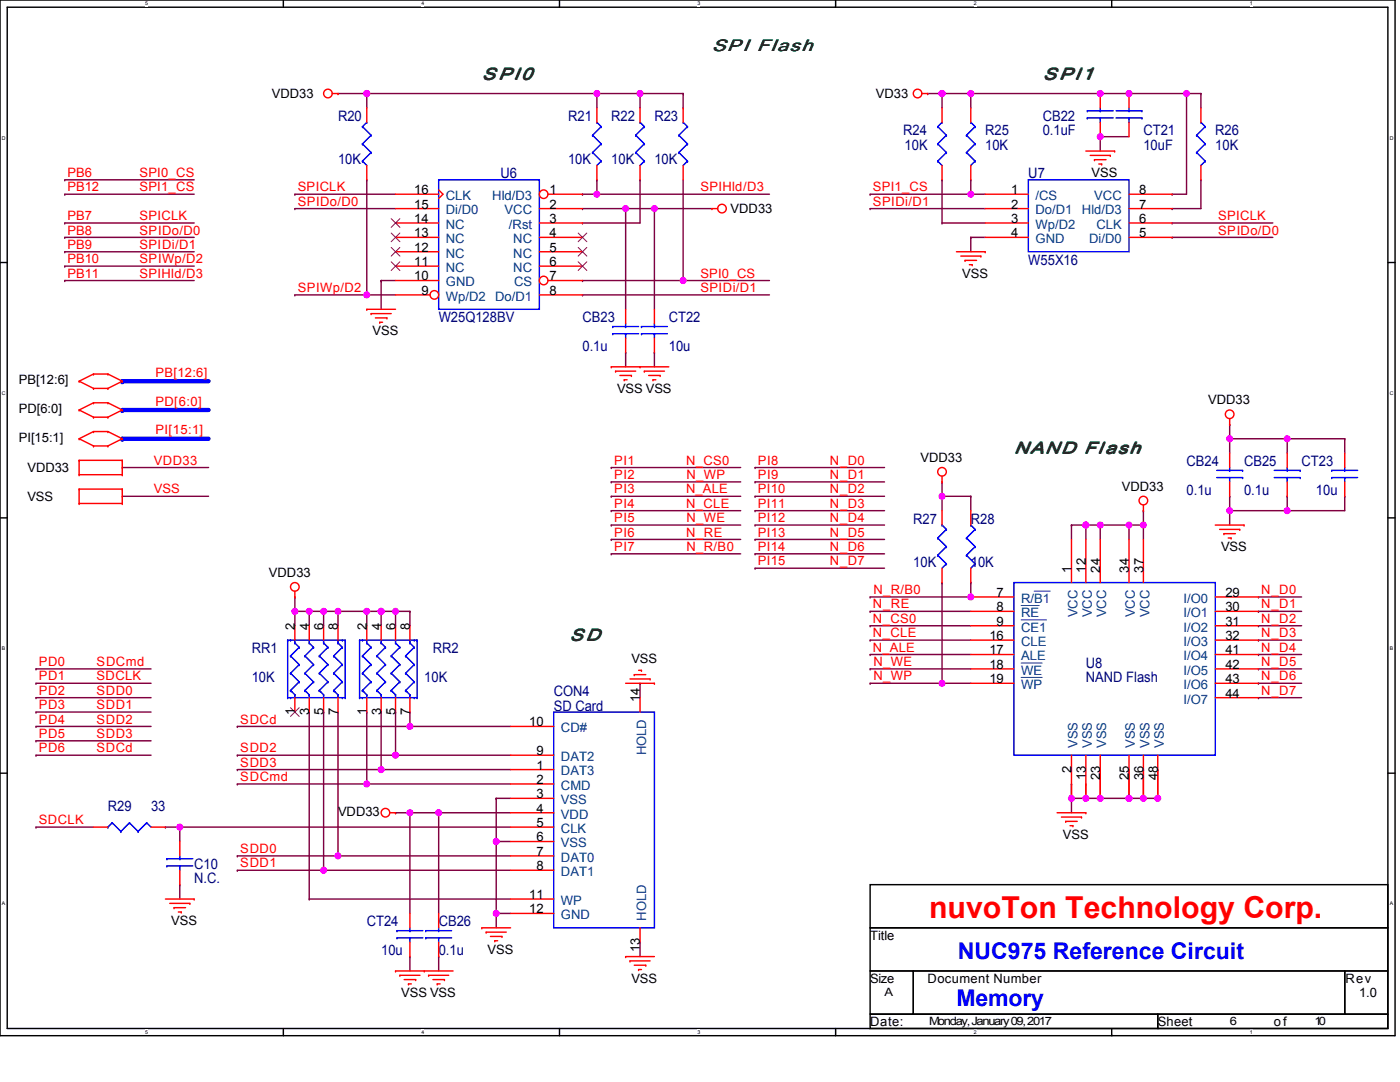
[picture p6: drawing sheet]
<svg xmlns="http://www.w3.org/2000/svg" width="279mm" height="216mm" viewBox="0 0 279 216" stroke-linecap="round" stroke-linejoin="round" font-family="sans-serif">
<path d="M0 0h278.4v206.7h-278.4zM1.4 1.4h275.6v203.8h-275.6z" fill="none" stroke="#000" stroke-width=".29"/>
<g fill="#fff">
<path d="M29 .2h.6v1.1h-.6z"/>
<path d="M29 205.4h.6v1.1h-.6z"/>
</g>
<path d="M56.5 0v1.4M56.5 205.2v1.5" fill="none" stroke="#000" stroke-width=".29"/>
<g fill="#fff">
<path d="M84.1 .2h.6v1.1h-.6z"/>
<path d="M84.1 205.4h.6v1.1h-.6z"/>
</g>
<path d="M111.7 0v1.4M111.7 205.2v1.5" fill="none" stroke="#000" stroke-width=".29"/>
<g fill="#fff">
<path d="M139.2 .2h.6v1.1h-.6z"/>
<path d="M139.2 205.4h.6v1.1h-.6z"/>
</g>
<path d="M166.8 0v1.4M166.8 205.2v1.5" fill="none" stroke="#000" stroke-width=".29"/>
<g fill="#fff">
<path d="M194.3 .2h.6v1.1h-.6z"/>
<path d="M194.3 205.4h.6v1.1h-.6z"/>
</g>
<path d="M221.9 0v1.4M221.9 205.2v1.5" fill="none" stroke="#000" stroke-width=".29"/>
<g fill="#fff">
<path d="M249.4 .2h.6v1.1h-.6z"/>
<path d="M249.4 205.4h.6v1.1h-.6z"/>
<path d="M.4 26.9h.7v1.2h-.7z"/>
<path d="M277.3 26.9h.8v1.2h-.8z"/>
<path d="M.4 77.9h.7v1.1h-.7z"/>
<path d="M277.3 77.9h.8v1.1h-.8z"/>
</g>
<path d="M0 52.4h1.4M277 52.4h1.4" fill="none" stroke="#000" stroke-width=".29"/>
<g fill="#fff">
<path d="M.4 128.8h.7v1.2h-.7z"/>
<path d="M277.3 128.8h.7v1.2h-.7z"/>
</g>
<path d="M0 103.3h1.4M277 103.3h1.4" fill="none" stroke="#000" stroke-width=".29"/>
<g fill="#fff">
<path d="M.4 179.7h.7v1.2h-.7z"/>
<path d="M277.3 179.7h.7v1.2h-.7z"/>
</g>
<path d="M0 154.3h1.4M277 154.3h1.4" fill="none" stroke="#000" stroke-width=".29"/>
<g fill="none" stroke="#800040" stroke-width=".29">
<path d="M73.2 18.7h.1M73.2 18.7v2.8M12.9 35.9h.1M12.9 35.9h25.9M58.8 38.8h.1M58.8 38.8h20.1M119.1 38.8h.1M119.1 38.8h34.5M127.7 35.9h.1M127.7 35.9v8.6h-11.5M12.9 44.5h.1M12.9 50.2h.1"/>
<path d="M12.9 47.4h.1M12.9 53.1h.1M12.9 56h.1M12.9 56h25.9M12.9 44.5h25.9M12.9 50.2h25.9M12.9 47.4h25.9M12.9 53.1h25.9M58.8 41.6h.1M58.8 41.6h20.1M76.1 56h.1M76.1 56h2.8"/>
<path d="M116.2 58.8h.1M116.2 44.5h.1M116.2 58.8h37.4M124.9 41.6h.1M124.9 41.6v20.1M130.6 41.6h.1M130.6 41.6h11.5M130.6 41.6v20.1M124.9 70.3h.1M124.9 70.3v2.9M130.6 70.3h.1M130.6 70.3v2.9"/>
<path d="M7.2 133.5h.1M7.2 136.3h.1M7.2 139.2h.1M7.2 133.5h22.9M7.2 136.3h22.9M7.2 139.2h22.9M58.8 122h.1M58.8 122v2.9M64.6 122h.1M64.6 122h2.9M78.9 122h.1M78.9 122h2.9"/>
<path d="M127.7 136.3h.1M127.7 136.3v2.9M7.2 145h.1M7.2 150.7h.1M7.2 142.1h.1M7.2 147.8h.1M7.2 145h22.9M7.2 150.7h22.9M7.2 142.1h22.9M7.2 147.8h22.9M47.4 145h.1M47.4 150.7h.1"/>
<path d="M47.4 153.6h.1M47.4 156.4h.1M47.4 145h54.5M47.4 150.7h54.5M47.4 153.6h54.5M47.4 156.4h54.5M61.7 142.1h.1M61.7 142.1v37.3M64.6 142.1h.1M64.6 142.1v31.6M67.5 142.1h.1M67.5 142.1v28.7"/>
<path d="M73.2 142.1h.1M73.2 156.4h.1M73.2 142.1v14.3M76.1 142.1h.1M76.1 153.6h.1M76.1 142.1v11.5M78.9 142.1h.1M78.9 150.7h.1M78.9 142.1v8.6M81.8 142.1h.1M81.8 145h.1M81.8 142.1v2.9"/>
<path d="M99 159.3h.1M99 159.3h2.9M7.2 165h.1M7.2 165h11.5M33 165h.1M33 165h68.9M35.9 176.5h.1M35.9 165h.1M35.9 165v2.9M35.9 176.5v2.9M47.4 170.8h.1M47.4 173.7h.1"/>
<path d="M47.4 170.8h54.5M47.4 173.7h54.5M61.7 179.4h.1M61.7 179.4h40.2M64.6 173.7h.1M67.5 170.8h.1M81.8 162.2h.1M81.8 162.2v20.1M87.5 162.2h.1M87.5 162.2h14.4M99 167.9h.1M99 167.9h2.9"/>
<path d="M81.8 190.9h.1M81.8 190.9v2.8M87.5 190.9h.1M87.5 190.9v2.8M127.7 188h.1M127.7 188v2.9"/>
</g>
<path d="M24.4 81.8h17.2" fill="none" stroke="#00f" stroke-width=".86"/>
<circle cx="24.4" cy="81.8" r=".43" fill="#00f"/>
<path d="M24.4 76.1h17.2" fill="none" stroke="#00f" stroke-width=".86"/>
<circle cx="24.4" cy="76.1" r=".43" fill="#00f"/>
<g fill="none" stroke="#800040" stroke-width=".29">
<path d="M73.2 35.9h.1M73.2 35.9v22.9M136.3 56h.1M136.3 56h17.3M24.4 93.3h.1M24.4 99h.1M24.4 93.3h17.2M24.4 99h17.2M245.4 99h.1M245.4 84.7h.1M245.4 84.7v2.8M245.4 99v2.9"/>
<path d="M256.9 99h.1M256.9 87.5h.1M256.9 87.5v2.9M256.9 99v2.9M268.4 99h.1M268.4 99v2.9"/>
</g>
<path d="M24.4 87.5h17.2" fill="none" stroke="#00f" stroke-width=".86"/>
<circle cx="24.4" cy="87.5" r=".43" fill="#00f"/>
<g fill="none" stroke="#800040" stroke-width=".29">
<path d="M67.5 18.7h.1M67.5 18.7h68.8M73.2 18.7h.1M119.1 18.7h.1M119.1 18.7v2.8M127.7 18.7h.1M127.7 18.7v2.8M136.3 18.7h.1M136.3 18.7v2.8M185.1 18.7h.1M185.1 18.7h54.6M188 18.7h.1"/>
<path d="M188 18.7v2.8M193.7 18.7h.1M193.7 18.7v2.8M219.6 18.7h.1M225.3 18.7h.1M236.8 18.7h.1M236.8 18.7v20.1h-2.9M239.7 18.7h.1M239.7 18.7v2.8M12.9 38.8h.1M12.9 38.8h25.9M116.2 38.8h.1"/>
<path d="M119.1 35.9h.1M119.1 35.9v2.9h-2.9M136.3 21.5h.1M136.3 35.9v20.1M173.7 38.8h.1M173.7 38.8h22.9M188 35.9h.1M188 35.9v8.6M193.7 38.8h.1M193.7 35.9h.1M193.7 35.9v2.9M219.6 27.3h.1"/>
<path d="M219.6 27.3h5.7M219.6 27.3v2.8M233.9 38.8h.1M239.7 35.9h.1M239.7 35.9v5.7h-5.8M58.8 58.8h.1M58.8 58.8h20.1M73.2 58.8h.1M76.1 56h.1M76.1 56v5.7M116.2 56h.1M116.2 41.6h.1"/>
<path d="M116.2 41.6h14.4M116.2 56h20.1M124.9 41.6h.1M136.3 56h.1M173.7 41.6h.1M173.7 41.6h22.9M188 44.5h.1M188 44.5h8.6M193.7 47.4h.1M193.7 47.4h2.9M193.7 47.4v2.8M233.9 44.5h.1"/>
<path d="M233.9 47.4h.1M233.9 41.6h.1M233.9 44.5h20.1M233.9 47.4h20.1M122 99h.1M122 93.3h.1M122 96.2h.1M122 99h25.8M122 93.3h25.8M122 96.2h25.8M150.7 99h.1M150.7 93.3h.1"/>
<path d="M150.7 96.2h.1M150.7 99h25.8M150.7 93.3h25.8M150.7 96.2h25.8M188 99h.1M188 96.2h.1M188 96.2v5.7M188 99h5.7M193.7 99h.1M193.7 99v2.9M245.4 87.5h.1M245.4 87.5h23"/>
<path d="M245.4 87.5v2.9M256.9 87.5h.1M268.4 87.5h.1M268.4 87.5v2.9M58.8 119.1h.1M58.8 119.1v2.9M122 107.6h.1M122 101.9h.1M122 110.5h.1M122 104.8h.1M122 104.8h25.8M122 101.9h25.8"/>
<path d="M122 107.6h25.8M122 110.5h25.8M150.7 107.6h.1M150.7 110.5h.1M150.7 104.8h.1M150.7 113.4h.1M150.7 101.9h.1M150.7 104.8h25.8M150.7 101.9h25.8M150.7 107.6h25.8M150.7 110.5h25.8M150.7 113.4h25.8"/>
<path d="M173.7 119.1h.1M188 116.2h.1M188 116.2v20.1M193.7 116.2h.1M193.7 116.2v2.9h-20M213.8 104.8h.1M213.8 104.8h14.4M213.8 104.8v2.8M216.7 104.8h.1M216.7 104.8v2.8M219.6 104.8h.1M219.6 104.8v2.8"/>
<path d="M225.3 104.8h.1M225.3 104.8v2.8M228.2 101.9h.1M228.2 104.8h.1M228.2 101.9v5.7M245.4 101.9h.1M245.4 101.9v2.9M245.4 101.9h23M251.1 119.1h.1M251.1 119.1h8.7M256.9 101.9h.1M58.8 122h.1"/>
<path d="M58.8 122h5.8M61.7 122h.1M61.7 122v2.9M64.6 122h.1M64.6 122v2.9M67.5 122h.1M67.5 122h11.4M67.5 122v2.9M73.2 122h.1M73.2 122v2.9M76.1 122h.1M76.1 122v2.9"/>
<path d="M78.9 122h.1M78.9 122v2.9M81.8 122h.1M81.8 122v2.9M173.7 130.6h.1M173.7 124.9h.1M173.7 127.7h.1M173.7 122h.1M173.7 133.5h.1M173.7 136.3h.1M173.7 130.6h20M173.7 122h20"/>
<path d="M173.7 124.9h20M173.7 136.3h20M173.7 133.5h20M173.7 127.7h20M188 136.3h.1M251.1 130.6h.1M251.1 136.3h.1M251.1 124.9h.1M251.1 133.5h.1M251.1 139.2h.1M251.1 122h.1M251.1 127.7h.1"/>
<path d="M251.1 130.6h8.7M251.1 122h8.7M251.1 124.9h8.7M251.1 136.3h8.7M251.1 133.5h8.7M251.1 139.2h8.7M251.1 127.7h8.7M99 159.3h.1M99 159.3v25.8M213.8 159.3h.1M213.8 156.4h.1M213.8 156.4v5.8"/>
<path d="M216.7 159.3h.1M216.7 156.4h.1M216.7 156.4v2.9M219.6 153.6h.1M219.6 159.3h.1M219.6 153.6v5.7M225.3 159.3h.1M225.3 153.6h.1M225.3 153.6v5.7M228.2 153.6h.1M228.2 159.3h.1M228.2 153.6v5.7"/>
<path d="M231.1 153.6h.1M231.1 153.6v5.7h-17.3M78.9 162.2h.1M78.9 162.2h8.6M81.8 162.2h.1M87.5 162.2h.1M87.5 162.2v20.1M99 167.9h.1M99 182.3h.1M99 182.3h2.9"/>
</g>
<g fill="none" stroke="#f00" stroke-width=".29">
<path d="M66.3 18.7h1.2M67.5 18.7h.1M184 18.7h1.1M185.1 18.7h.1M225.3 18.7v2.8M73.2 21.5v2.9M73.2 33v2.9M127.7 21.5v2.9M127.7 33v2.9M136.3 21.5v2.9M136.3 33v2.9M188 21.5v2.9"/>
<path d="M188 33v2.9M196.6 38.8h8.6M216.7 30.1h5.7M217.6 31h4M218.4 31.9h.1M218.4 31.9h2.3M219.3 32.7h.6M219.9 32.7h.1M221.6 31h.1M222.4 30.1h.1M225.3 24.4v2.9M225.3 38.8h8.6"/>
<path d="M142.1 41.6h.1M142.1 41.6h1.1M190.9 50.2h5.7M191.7 51.1h4.1M192.6 52h.1M192.6 52h2.3M193.5 52.8h.5M194 52.8h.1M195.8 51.1h.1M196.6 50.2h.1M196.6 41.6h8.6M196.6 44.5h8.6"/>
<path d="M196.6 47.4h8.6M225.3 41.6h8.6M225.3 44.5h8.6M225.3 47.4h8.6M15.8 76.1h.1M15.8 76.1l2.9 1.4M18.7 74.6h.1M18.7 77.5h.1M18.7 74.6l-2.9 1.5M18.7 74.6h2.8M18.7 77.5h2.8M21.5 74.6h.1"/>
<path d="M21.5 77.5h.1M21.5 74.6l2.9 1.5M24.4 76.1h.1M24.4 76.1l-2.9 1.4M73.2 61.7h.1M73.2 61.7h5.7M74.1 62.6h.1M74.1 62.6h4M74.9 63.4h2.3M75.8 64.3h.1M75.8 64.3h.6M77.2 63.4h.1"/>
<path d="M122 73.2h.1M122 73.2h11.5M122.9 74.1h.1M122.9 74.1h4M123.7 74.9h2.3M124.6 75.8h.1M124.6 75.8h.5M124.9 61.7v2.9M124.9 67.5v2.8M126 74.9h.1M127.7 73.2h.1M128.6 74.1h.1"/>
<path d="M128.6 74.1h4M129.5 74.9h2.2M130.3 75.8h.1M130.3 75.8h.6M130.6 61.7v2.9M130.6 67.5v2.8M131.7 74.9h.1M15.8 81.8h.1M15.8 94.7h.1M15.8 91.9h.1M15.8 97.6h.1M15.8 87.5h.1"/>
<path d="M15.8 81.8l2.9 1.4M15.8 91.9h8.6M15.8 94.7h8.6M15.8 91.9v2.8M15.8 97.6v2.9M15.8 97.6h8.6M15.8 87.5l2.9 1.5M18.7 80.4h.1M18.7 83.2h.1M18.7 86.1h.1M18.7 89h.1M18.7 80.4l-2.9 1.4"/>
<path d="M18.7 80.4h2.8M18.7 83.2h2.8M18.7 86.1l-2.9 1.4M18.7 86.1h2.8M18.7 89h2.8M21.5 80.4h.1M21.5 83.2h.1M21.5 86.1h.1M21.5 89h.1M21.5 80.4l2.9 1.4M21.5 86.1l2.9 1.4M24.4 81.8h.1"/>
<path d="M24.4 91.9h.1M24.4 94.7h.1M24.4 97.6h.1M24.4 87.5h.1M24.4 81.8l-2.9 1.4M24.4 91.9v2.8M24.4 97.6v2.9M24.4 87.5l-2.9 1.5M188 96.2h.1M188 95v1.2M245.4 84.7h.1M245.4 83.5v1.2"/>
<path d="M245.4 90.4v2.9M245.4 96.2v2.8M268.4 90.4v2.9M268.4 96.2v2.8M15.8 100.5h.1M15.8 100.5h8.6M24.4 100.5h.1M58.8 119.1h.1M58.8 118v1.1M193.7 101.9v2.9M193.7 113.4v2.8M228.2 101.9h.1"/>
<path d="M228.2 100.7v1.2M242.5 104.8h5.8M243.4 105.6h4M244.3 106.5h.1M244.3 106.5h2.3M245.1 107.4h.6M245.7 107.4h.1M247.4 105.6h.1M248.3 104.8h.1M73.2 124.9v2.8M73.2 139.2v2.9M76.1 124.9v2.8"/>
<path d="M76.1 139.2v2.9M78.9 124.9v2.8M78.9 139.2v2.9M81.8 124.9v2.8M81.8 139.2v2.9M124.9 136.3h5.7M125.7 135.5h4M126.6 134.6h.1M126.6 134.6h2.3M127.4 133.8h.6M127.7 139.2v2.9M128 133.8h.1"/>
<path d="M129.7 135.5h.1M130.6 136.3h.1M101.9 159.3h8.6M101.9 156.4h8.6M101.9 153.6h8.6M101.9 150.7h8.6M101.9 145h8.6M33 179.4h5.8M35.9 167.9v2.9M35.9 173.7v2.8M38.8 179.4h.1M77.8 162.2h1.1"/>
<path d="M78.9 162.2h.1M101.9 162.2h8.6M101.9 179.4h8.6M101.9 173.7h8.6M101.9 170.8h8.6M101.9 167.9h8.6M101.9 165h8.6M211 162.2h5.7M211.8 163h4M212.7 163.9h.1M212.7 163.9h2.3M213.6 164.8h.5"/>
<path d="M214.1 164.8h.1M215.8 163h.1M216.7 162.2h.1M33.9 180.3h4M34.7 181.1h.1M34.7 181.1h2.3M35.6 182h.6M36.2 182h.1M37.9 180.3h.1M78.9 193.7h.1M78.9 193.7h11.5M79.8 194.6h.1"/>
<path d="M79.8 194.6h4M80.7 195.5h2.3M81.5 196.3h.1M81.5 196.3h.6M81.8 182.3v2.8M81.8 188v2.9M83 195.5h.1M84.7 193.7h.1M85.5 194.6h.1M85.5 194.6h4.1M86.4 195.5h2.3M87.3 196.3h.1"/>
<path d="M87.3 196.3h.5M88.7 195.5h.1M96.2 185.1h.1M96.2 185.1h5.7M97 186h.1M97 186h4M97.9 186.9h2.3M98.7 187.7h.1M98.7 187.7h.6M100.2 186.9h.1M101.9 182.3h8.6M124.9 190.9h.1"/>
<path d="M124.9 190.9h5.7M125.7 191.7h.1M125.7 191.7h4M126.6 192.6h2.3M127.4 193.5h.1M127.4 193.5h.6M127.7 185.1v2.9M128.9 192.6h.1"/>
<circle cx="65.4" cy="18.7" r=".86"/>
<circle cx="183.1" cy="18.7" r=".86"/>
<circle cx="144.1" cy="41.6" r=".86"/>
<circle cx="188" cy="94.1" r=".86"/>
<circle cx="228.2" cy="99.9" r=".86"/>
<circle cx="245.4" cy="82.7" r=".86"/>
<circle cx="58.8" cy="117.1" r=".86"/>
<circle cx="76.9" cy="162.2" r=".86"/>
</g>
<path d="M173.7 176.5h103.3v8.6h-103.3zM173.7 185.1h103.3v8.6h-103.3zM173.7 193.7h8.6v8.7h-8.6zM182.3 193.7h86.1v8.7h-86.1zM268.4 193.7h8.6v8.7h-8.6zM173.7 202.4h57.4v2.8h-57.4zM231.1 202.4h45.9v2.8h-45.9z" fill="none" stroke="#000" stroke-width=".29"/>
<g fill="none" stroke="#00f" stroke-width=".29">
<path d="M72.3 32.2h.1M72.3 28.7h.1M72.3 25.3h.1M72.3 32.2l.9 .8M72.3 28.7l1.8 1.7M72.3 25.3l1.8 1.7M73.2 24.4h.1M73.2 24.4l-.9 .9M74.1 30.4h.1M74.1 27h.1M74.1 30.4l-1.8 1.8M74.1 27l-1.8 1.7"/>
<path d="M87.5 35.9h20.1v25.8h-20.1zM126.9 30.4h.1M126.9 27h.1M126.9 30.4l1.7 1.8M126.9 27l1.7 1.7M127.7 24.4h.1M127.7 24.4l.9 .9M128.6 32.2h.1M128.6 28.7h.1M128.6 25.3h.1M128.6 32.2l-.9 .8M128.6 28.7l-1.7 1.7"/>
<path d="M128.6 25.3l-1.7 1.7M135.5 30.4h.1M135.5 27h.1M135.5 30.4l1.7 1.8M135.5 27l1.7 1.7M136.3 24.4h.1M136.3 24.4l.9 .9M137.2 32.2h.1M137.2 28.7h.1M137.2 25.3h.1M137.2 32.2l-.9 .8M137.2 28.7l-1.7 1.7"/>
<path d="M137.2 25.3l-1.7 1.7M187.1 32.2h.1M187.1 28.7h.1M187.1 25.3h.1M187.1 32.2l.9 .8M187.1 28.7l1.8 1.7M187.1 25.3l1.8 1.7M188 24.4h.1M188 24.4l-.9 .9M188.9 30.4h.1M188.9 27h.1M188.9 30.4l-1.8 1.8"/>
<path d="M188.9 27l-1.8 1.7M205.2 35.9h20.1v14.3h-20.1zM222.7 23.5h5.2M222.7 22.1h5.2M225.3 22.1h.1M225.3 23.5h.1M225.3 21.5v.6M225.3 23.5v.9M227.9 23.5h.1M227.9 22.1h.1M122.3 66.6h.1M122.3 65.2h.1"/>
<path d="M122.3 66.6h5.1M122.3 65.2h5.1M124.9 65.2h.1M124.9 66.6h.1M124.9 64.6v.6M124.9 66.6v.9M128 66.6h.1M128 65.2h.1M128 66.6h5.2M128 65.2h5.2M130.6 65.2h.1M130.6 66.6h.1"/>
<path d="M130.6 64.6v.6M130.6 66.6v.9M242.8 95.3h5.2M242.8 93.9h5.2M245.4 93.9h.1M245.4 95.3h.1M245.4 93.3v.6M245.4 95.3v.9M248 95.3h.1M248 93.9h.1M265.8 95.3h.1M265.8 93.9h.1"/>
<path d="M265.8 95.3h5.2M265.8 93.9h5.2M268.4 93.9h.1M268.4 95.3h.1M268.4 93.3v.6M268.4 95.3v.9M192.9 110.8h.1M192.9 107.4h.1M192.9 110.8l1.7 1.7M192.9 107.4l1.7 1.7M193.7 104.8h.1M193.7 104.8l.9 .8"/>
<path d="M194.6 112.5h.1M194.6 109.1h.1M194.6 105.6h.1M194.6 112.5l-.9 .9M194.6 109.1l-1.7 1.7M194.6 105.6l-1.7 1.8M71.8 127.7h.1M71.8 139.2h.1M71.8 139.2h11.4M71.8 127.7h11.4M71.8 127.7v11.5M72.3 137.8h.1"/>
<path d="M72.3 134.3h.1M72.3 130.9h.1M72.3 127.7h.1M72.3 139.2h.1M72.3 137.8l.3 .3M72.3 137.8l.9 .8M72.3 134.3l1.8 1.8M72.3 130.9l1.8 1.7M73.2 138.6h.1M73.2 128.3h.1M73.2 127.7h.1M73.2 127.7v.6"/>
<path d="M73.2 138.6v.6M73.2 128.3l.9 .9M74.1 136.1h.1M74.1 132.6h.1M74.1 129.2h.1M74.1 136.1l-1.8 1.7M74.1 132.6l-1.8 1.7M74.1 129.2l-1.8 1.7M75.2 137.8h.1M75.2 134.3h.1M75.2 130.9h.1M75.2 137.8l.3 .3"/>
<path d="M75.2 137.8l.9 .8M75.2 134.3l1.7 1.8M75.2 130.9l1.7 1.7M76.1 138.6h.1M76.1 128.3h.1M76.1 127.7h.1M76.1 127.7v.6M76.1 138.6v.6M76.1 128.3l.8 .9M76.9 136.1h.1M76.9 132.6h.1M76.9 129.2h.1"/>
<path d="M76.9 136.1l-1.7 1.7M76.9 132.6l-1.7 1.7M76.9 129.2l-1.7 1.7M78.1 137.8h.1M78.1 134.3h.1M78.1 130.9h.1M78.1 137.8l.3 .3M78.1 137.8l.8 .8M78.1 134.3l1.7 1.8M78.1 130.9l1.7 1.7M78.9 138.6h.1M78.9 128.3h.1"/>
<path d="M78.9 127.7h.1M78.9 127.7v.6M78.9 138.6v.6M78.9 128.3l.9 .9M79.8 136.1h.1M79.8 132.6h.1M79.8 129.2h.1M79.8 136.1l-1.7 1.7M79.8 132.6l-1.7 1.7M79.8 129.2l-1.7 1.7M80.9 137.8h.1M80.9 134.3h.1"/>
<path d="M80.9 130.9h.1M80.9 137.8l.3 .3M80.9 137.8l.9 .8M80.9 134.3l1.8 1.8M80.9 130.9l1.8 1.7M81.8 138.6h.1M81.8 128.3h.1M81.8 127.7h.1M81.8 127.7v.6M81.8 138.6v.6M81.8 128.3l.9 .9M82.7 136.1h.1"/>
<path d="M82.7 132.6h.1M82.7 129.2h.1M82.7 139.2h.1M82.7 127.7h.1M82.7 136.1l-1.8 1.7M82.7 132.6l-1.8 1.7M82.7 129.2l-1.8 1.7M83.2 139.2h.1M83.2 127.7h.1M83.2 127.7v11.5M110.5 142.1h20.1v43h-20.1zM33.3 172.8h.1"/>
<path d="M33.3 171.4h.1M33.3 172.8h5.2M33.3 171.4h5.2M35.9 171.4h.1M35.9 172.8h.1M35.9 170.8v.6M35.9 172.8v.9M79.2 187.1h.1M79.2 185.7h.1M79.2 187.1h5.2M79.2 185.7h5.2M81.8 185.7h.1"/>
<path d="M81.8 187.1h.1M81.8 185.1v.6M81.8 187.1v.9"/>
</g>
<circle cx="108.5" cy="38.8" r=".86" fill="#fff"/>
<g fill="none" stroke="#f00" stroke-width=".29">
<path d="M109.4 38.8h6.8M107.6 41.6h8.6M107.6 44.5h8.6M107.6 47.4h8.6M107.6 50.2h8.6M107.6 53.1h8.6"/>
<circle cx="108.5" cy="38.8" r=".86"/>
</g>
<path d="M115.4 46.5l1.7 1.7M115.4 49.4l1.7 1.7M115.4 52.2l1.7 1.8M117.1 46.5l-1.7 1.7M117.1 49.4l-1.7 1.7M117.1 52.2l-1.7 1.8" fill="none" stroke="#804000" stroke-width=".2"/>
<circle cx="108.5" cy="56" r=".86" fill="#fff"/>
<g fill="none" stroke="#f00" stroke-width=".29">
<path d="M107.6 58.8h8.6M109.4 56h6.8"/>
<circle cx="108.5" cy="56" r=".86"/>
</g>
<circle cx="86.7" cy="58.8" r=".86" fill="#fff"/>
<g fill="none" stroke="#f00" stroke-width=".29">
<path d="M219.6 18.7v2.8M78.9 38.8h8.6M87.5 37.9l.9 .9-.9 .8M119.1 21.5v2.9M119.1 33v2.9M193.7 21.5v2.9M193.7 33v2.9M219.6 24.4v2.9M239.7 21.5v2.9M239.7 33v2.9M78.9 58.8h6.9M78.9 56h8.6"/>
<path d="M78.9 53.1h8.6M78.9 50.2h8.6M78.9 47.4h8.6M78.9 44.5h8.6M78.9 41.6h8.6M256.9 90.4v2.9M256.9 96.2v2.8M188 101.9v2.9M188 113.4v2.8M193.7 119.1h8.7M213.8 107.6v8.6M216.7 107.6v8.6"/>
<path d="M219.6 107.6v8.6M225.3 107.6v8.6M228.2 107.6v8.6M242.5 119.1h8.6M58.8 124.9v2.8M58.8 139.2v2.9M61.7 124.9v2.8M61.7 139.2v2.9M64.6 124.9v2.8M64.6 139.2v2.9M67.5 124.9v2.8M67.5 139.2v2.9"/>
<path d="M193.7 122h8.7M193.7 124.9h8.7M193.7 127.7h8.7M193.7 130.6h8.7M193.7 133.5h8.7M193.7 136.3h8.7M242.5 122h8.6M242.5 124.9h8.6M242.5 127.7h8.6M242.5 130.6h8.6M242.5 133.5h8.6M242.5 136.3h8.6"/>
<path d="M242.5 139.2h8.6M213.8 150.7v8.6M216.7 150.7v8.6M219.6 150.7v8.6M225.3 150.7v8.6M228.2 150.7v8.6M231.1 150.7v8.6M18.7 165h2.8M30.1 165h2.9M87.5 182.3v2.8M87.5 188v2.9"/>
<circle cx="86.7" cy="58.8" r=".86"/>
</g>
<path d="M78.1 52.2l1.7 1.8M78.1 49.4l1.7 1.7M78.1 46.5l1.7 1.7M78.1 43.6l1.7 1.8M79.8 52.2l-1.7 1.8M79.8 49.4l-1.7 1.7M79.8 46.5l-1.7 1.7M79.8 43.6l-1.7 1.8M58 141.2l1.7 1.8M59.7 141.2l-1.7 1.8" fill="none" stroke="#804000" stroke-width=".2"/>
<g fill="none" stroke="#00f" stroke-width=".29">
<path d="M118.3 30.4h.1M118.3 27h.1M118.3 30.4l1.7 1.8M118.3 27l1.7 1.7M119.1 24.4h.1M119.1 24.4l.9 .9M120 32.2h.1M120 28.7h.1M120 25.3h.1M120 32.2l-.9 .8M120 28.7l-1.7 1.7M120 25.3l-1.7 1.7"/>
<path d="M192.9 30.4h.1M192.9 27h.1M192.9 30.4l1.7 1.8M192.9 27l1.7 1.7M193.7 24.4h.1M193.7 24.4l.9 .9M194.6 32.2h.1M194.6 28.7h.1M194.6 25.3h.1M194.6 32.2l-.9 .8M194.6 28.7l-1.7 1.7M194.6 25.3l-1.7 1.7"/>
<path d="M217 23.5h.1M217 22.1h.1M217 23.5h5.2M217 22.1h5.2M219.6 22.1h.1M219.6 23.5h.1M219.6 21.5v.6M219.6 23.5v.9M238.8 30.4h.1M238.8 27h.1M238.8 30.4l1.7 1.8M238.8 27l1.7 1.7"/>
<path d="M239.7 24.4h.1M239.7 24.4l.8 .9M240.5 32.2h.1M240.5 28.7h.1M240.5 25.3h.1M240.5 32.2l-.8 .8M240.5 28.7l-1.7 1.7M240.5 25.3l-1.7 1.7M254.3 95.3h5.2M254.3 93.9h5.2M256.9 93.9h.1M256.9 95.3h.1"/>
<path d="M256.9 93.3v.6M256.9 95.3v.9M259.5 95.3h.1M259.5 93.9h.1M187.1 110.8h.1M187.1 107.4h.1M187.1 110.8l1.8 1.7M187.1 107.4l1.8 1.7M188 104.8h.1M188 104.8l.9 .8M188.9 112.5h.1M188.9 109.1h.1"/>
<path d="M188.9 105.6h.1M188.9 112.5l-.9 .9M188.9 109.1l-1.8 1.7M188.9 105.6l-1.8 1.8M202.4 116.2h40.1v34.5h-40.1zM57.4 127.7h.1M57.4 139.2h.1M57.4 139.2h11.5M57.4 127.7h11.5M57.4 127.7v11.5M58 137.8h.1M58 134.3h.1"/>
<path d="M58 130.9h.1M58 127.7h.1M58 139.2h.1M58 137.8l.3 .3M58 137.8l.8 .8M58 134.3l1.7 1.8M58 130.9l1.7 1.7M58.8 138.6h.1M58.8 128.3h.1M58.8 127.7h.1M58.8 127.7v.6M58.8 138.6v.6"/>
<path d="M58.8 128.3l.9 .9M59.7 136.1h.1M59.7 132.6h.1M59.7 129.2h.1M59.7 136.1l-1.7 1.7M59.7 132.6l-1.7 1.7M59.7 129.2l-1.7 1.7M60.9 137.8h.1M60.9 134.3h.1M60.9 130.9h.1M60.9 137.8l.2 .3M60.9 137.8l.8 .8"/>
<path d="M60.9 134.3l1.7 1.8M60.9 130.9l1.7 1.7M61.7 138.6h.1M61.7 128.3h.1M61.7 127.7h.1M61.7 127.7v.6M61.7 138.6v.6M61.7 128.3l.9 .9M62.6 136.1h.1M62.6 132.6h.1M62.6 129.2h.1M62.6 136.1l-1.7 1.7"/>
<path d="M62.6 132.6l-1.7 1.7M62.6 129.2l-1.7 1.7M63.7 137.8h.1M63.7 134.3h.1M63.7 130.9h.1M63.7 137.8l.3 .3M63.7 137.8l.9 .8M63.7 134.3l1.7 1.8M63.7 130.9l1.7 1.7M64.6 138.6h.1M64.6 128.3h.1M64.6 127.7h.1"/>
<path d="M64.6 127.7v.6M64.6 138.6v.6M64.6 128.3l.8 .9M65.4 136.1h.1M65.4 132.6h.1M65.4 129.2h.1M65.4 136.1l-1.7 1.7M65.4 132.6l-1.7 1.7M65.4 129.2l-1.7 1.7M66.6 137.8h.1M66.6 134.3h.1M66.6 130.9h.1"/>
<path d="M66.6 137.8l.3 .3M66.6 137.8l.9 .8M66.6 134.3l1.7 1.8M66.6 130.9l1.7 1.7M67.5 138.6h.1M67.5 128.3h.1M67.5 127.7h.1M67.5 127.7v.6M67.5 138.6v.6M67.5 128.3l.8 .9M68.3 136.1h.1M68.3 132.6h.1"/>
<path d="M68.3 129.2h.1M68.3 139.2h.1M68.3 127.7h.1M68.3 136.1l-1.7 1.7M68.3 132.6l-1.7 1.7M68.3 129.2l-1.7 1.7M68.9 139.2h.1M68.9 127.7h.1M68.9 127.7v11.5M21.5 165h.1M22.4 164.2h.1M22.4 164.2l1.7 1.7"/>
<path d="M22.4 164.2l-.9 .8M24.1 165.9h.1M25.8 164.2h.1M25.8 164.2l1.8 1.7M25.8 164.2l-1.7 1.7M27.6 165.9h.1M29.3 164.2h.1M29.3 164.2l.8 .8M29.3 164.2l-1.7 1.7M85 187.1h.1M85 185.7h.1M85 187.1h5.1"/>
<path d="M85 185.7h5.1M87.5 185.7h.1M87.5 187.1h.1M87.5 185.1v.6M87.5 187.1v.9"/>
</g>
<path d="M206.4 118h3.2M203.8 120.8h3.6M203.8 123.7h5.1M203.8 132.3h4.2M203.8 135.2h4.2" fill="none" stroke="#004080" stroke-width=".2"/>
<circle cx="99" cy="167.9" r=".57" fill="#f0f"/>
<circle cx="99" cy="167.9" r=".57" fill="none" stroke="#f0f" stroke-width=".29"/>
<circle cx="67.5" cy="122" r=".57" fill="#f0f"/>
<circle cx="67.5" cy="122" r=".57" fill="none" stroke="#f0f" stroke-width=".29"/>
<circle cx="64.6" cy="122" r=".57" fill="#f0f"/>
<circle cx="64.6" cy="122" r=".57" fill="none" stroke="#f0f" stroke-width=".29"/>
<circle cx="78.9" cy="122" r=".57" fill="#f0f"/>
<circle cx="78.9" cy="122" r=".57" fill="none" stroke="#f0f" stroke-width=".29"/>
<circle cx="130.6" cy="41.6" r=".57" fill="#f0f"/>
<circle cx="130.6" cy="41.6" r=".57" fill="none" stroke="#f0f" stroke-width=".29"/>
<circle cx="35.9" cy="165" r=".57" fill="#f0f"/>
<circle cx="35.9" cy="165" r=".57" fill="none" stroke="#f0f" stroke-width=".29"/>
<circle cx="81.8" cy="144.9" r=".57" fill="#f0f"/>
<circle cx="81.8" cy="144.9" r=".57" fill="none" stroke="#f0f" stroke-width=".29"/>
<circle cx="67.5" cy="170.8" r=".57" fill="#f0f"/>
<circle cx="67.5" cy="170.8" r=".57" fill="none" stroke="#f0f" stroke-width=".29"/>
<circle cx="87.5" cy="162.2" r=".57" fill="#f0f"/>
<circle cx="87.5" cy="162.2" r=".57" fill="none" stroke="#f0f" stroke-width=".29"/>
<circle cx="76.1" cy="153.6" r=".57" fill="#f0f"/>
<circle cx="76.1" cy="153.6" r=".57" fill="none" stroke="#f0f" stroke-width=".29"/>
<circle cx="73.2" cy="156.4" r=".57" fill="#f0f"/>
<circle cx="73.2" cy="156.4" r=".57" fill="none" stroke="#f0f" stroke-width=".29"/>
<circle cx="64.6" cy="173.6" r=".57" fill="#f0f"/>
<circle cx="64.6" cy="173.6" r=".57" fill="none" stroke="#f0f" stroke-width=".29"/>
<circle cx="78.9" cy="150.7" r=".57" fill="#f0f"/>
<circle cx="78.9" cy="150.7" r=".57" fill="none" stroke="#f0f" stroke-width=".29"/>
<circle cx="73.2" cy="18.7" r=".57" fill="#f0f"/>
<circle cx="73.2" cy="18.7" r=".57" fill="none" stroke="#f0f" stroke-width=".29"/>
<circle cx="136.3" cy="56" r=".57" fill="#f0f"/>
<circle cx="136.3" cy="56" r=".57" fill="none" stroke="#f0f" stroke-width=".29"/>
<circle cx="73.2" cy="58.8" r=".57" fill="#f0f"/>
<circle cx="73.2" cy="58.8" r=".57" fill="none" stroke="#f0f" stroke-width=".29"/>
<circle cx="236.8" cy="18.7" r=".57" fill="#f0f"/>
<circle cx="236.8" cy="18.7" r=".57" fill="none" stroke="#f0f" stroke-width=".29"/>
<circle cx="225.3" cy="18.7" r=".57" fill="#f0f"/>
<circle cx="225.3" cy="18.7" r=".57" fill="none" stroke="#f0f" stroke-width=".29"/>
<circle cx="188" cy="18.7" r=".57" fill="#f0f"/>
<circle cx="188" cy="18.7" r=".57" fill="none" stroke="#f0f" stroke-width=".29"/>
<circle cx="219.6" cy="27.3" r=".57" fill="#f0f"/>
<circle cx="219.6" cy="27.3" r=".57" fill="none" stroke="#f0f" stroke-width=".29"/>
<circle cx="193.7" cy="18.7" r=".57" fill="#f0f"/>
<circle cx="193.7" cy="18.7" r=".57" fill="none" stroke="#f0f" stroke-width=".29"/>
<circle cx="219.6" cy="18.7" r=".57" fill="#f0f"/>
<circle cx="219.6" cy="18.7" r=".57" fill="none" stroke="#f0f" stroke-width=".29"/>
<circle cx="188" cy="18.7" r=".57" fill="#f0f"/>
<circle cx="188" cy="18.7" r=".57" fill="none" stroke="#f0f" stroke-width=".29"/>
<circle cx="193.7" cy="38.8" r=".57" fill="#f0f"/>
<circle cx="193.7" cy="38.8" r=".57" fill="none" stroke="#f0f" stroke-width=".29"/>
<circle cx="119.1" cy="38.8" r=".57" fill="#f0f"/>
<circle cx="119.1" cy="38.8" r=".57" fill="none" stroke="#f0f" stroke-width=".29"/>
<circle cx="127.7" cy="18.7" r=".57" fill="#f0f"/>
<circle cx="127.7" cy="18.7" r=".57" fill="none" stroke="#f0f" stroke-width=".29"/>
<circle cx="219.6" cy="104.8" r=".57" fill="#f0f"/>
<circle cx="219.6" cy="104.8" r=".57" fill="none" stroke="#f0f" stroke-width=".29"/>
<circle cx="225.3" cy="159.3" r=".57" fill="#f0f"/>
<circle cx="225.3" cy="159.3" r=".57" fill="none" stroke="#f0f" stroke-width=".29"/>
<circle cx="228.2" cy="104.8" r=".57" fill="#f0f"/>
<circle cx="228.2" cy="104.8" r=".57" fill="none" stroke="#f0f" stroke-width=".29"/>
<circle cx="225.3" cy="104.8" r=".57" fill="#f0f"/>
<circle cx="225.3" cy="104.8" r=".57" fill="none" stroke="#f0f" stroke-width=".29"/>
<circle cx="73.2" cy="18.7" r=".57" fill="#f0f"/>
<circle cx="73.2" cy="18.7" r=".57" fill="none" stroke="#f0f" stroke-width=".29"/>
<circle cx="228.2" cy="159.3" r=".57" fill="#f0f"/>
<circle cx="228.2" cy="159.3" r=".57" fill="none" stroke="#f0f" stroke-width=".29"/>
<circle cx="216.7" cy="159.3" r=".57" fill="#f0f"/>
<circle cx="216.7" cy="159.3" r=".57" fill="none" stroke="#f0f" stroke-width=".29"/>
<circle cx="119.1" cy="18.7" r=".57" fill="#f0f"/>
<circle cx="119.1" cy="18.7" r=".57" fill="none" stroke="#f0f" stroke-width=".29"/>
<circle cx="124.9" cy="41.6" r=".57" fill="#f0f"/>
<circle cx="124.9" cy="41.6" r=".57" fill="none" stroke="#f0f" stroke-width=".29"/>
<circle cx="225.3" cy="159.3" r=".57" fill="#f0f"/>
<circle cx="225.3" cy="159.3" r=".57" fill="none" stroke="#f0f" stroke-width=".29"/>
<circle cx="219.6" cy="159.3" r=".57" fill="#f0f"/>
<circle cx="219.6" cy="159.3" r=".57" fill="none" stroke="#f0f" stroke-width=".29"/>
<circle cx="231.1" cy="159.3" r=".57" fill="#f0f"/>
<circle cx="231.1" cy="159.3" r=".57" fill="none" stroke="#f0f" stroke-width=".29"/>
<circle cx="76.1" cy="122" r=".57" fill="#f0f"/>
<circle cx="76.1" cy="122" r=".57" fill="none" stroke="#f0f" stroke-width=".29"/>
<circle cx="73.2" cy="122" r=".57" fill="#f0f"/>
<circle cx="73.2" cy="122" r=".57" fill="none" stroke="#f0f" stroke-width=".29"/>
<circle cx="245.4" cy="101.9" r=".57" fill="#f0f"/>
<circle cx="245.4" cy="101.9" r=".57" fill="none" stroke="#f0f" stroke-width=".29"/>
<circle cx="256.9" cy="87.5" r=".57" fill="#f0f"/>
<circle cx="256.9" cy="87.5" r=".57" fill="none" stroke="#f0f" stroke-width=".29"/>
<circle cx="58.8" cy="122" r=".57" fill="#f0f"/>
<circle cx="58.8" cy="122" r=".57" fill="none" stroke="#f0f" stroke-width=".29"/>
<circle cx="188" cy="99" r=".57" fill="#f0f"/>
<circle cx="188" cy="99" r=".57" fill="none" stroke="#f0f" stroke-width=".29"/>
<circle cx="81.8" cy="162.2" r=".57" fill="#f0f"/>
<circle cx="81.8" cy="162.2" r=".57" fill="none" stroke="#f0f" stroke-width=".29"/>
<circle cx="61.7" cy="122" r=".57" fill="#f0f"/>
<circle cx="61.7" cy="122" r=".57" fill="none" stroke="#f0f" stroke-width=".29"/>
<circle cx="216.7" cy="104.8" r=".57" fill="#f0f"/>
<circle cx="216.7" cy="104.8" r=".57" fill="none" stroke="#f0f" stroke-width=".29"/>
<circle cx="213.8" cy="159.3" r=".57" fill="#f0f"/>
<circle cx="213.8" cy="159.3" r=".57" fill="none" stroke="#f0f" stroke-width=".29"/>
<circle cx="99" cy="182.3" r=".57" fill="#f0f"/>
<circle cx="99" cy="182.3" r=".57" fill="none" stroke="#f0f" stroke-width=".29"/>
<circle cx="216.7" cy="104.8" r=".57" fill="#f0f"/>
<circle cx="216.7" cy="104.8" r=".57" fill="none" stroke="#f0f" stroke-width=".29"/>
<circle cx="245.4" cy="87.5" r=".57" fill="#f0f"/>
<circle cx="245.4" cy="87.5" r=".57" fill="none" stroke="#f0f" stroke-width=".29"/>
<circle cx="256.9" cy="101.9" r=".57" fill="#f0f"/>
<circle cx="256.9" cy="101.9" r=".57" fill="none" stroke="#f0f" stroke-width=".29"/>
<circle cx="76.1" cy="122" r=".57" fill="#f0f"/>
<circle cx="76.1" cy="122" r=".57" fill="none" stroke="#f0f" stroke-width=".29"/>
<circle cx="188" cy="136.3" r=".57" fill="#f0f"/>
<circle cx="188" cy="136.3" r=".57" fill="none" stroke="#f0f" stroke-width=".29"/>
<circle cx="193.7" cy="119.1" r=".57" fill="#f0f"/>
<circle cx="193.7" cy="119.1" r=".57" fill="none" stroke="#f0f" stroke-width=".29"/>
<text font-size="6" fill="#f00" x="185.4" y="183.1">nuvoTon Technology Corp.</text>
<g font-size="4.6" fill="#00f">
<text x="191.2" y="191.3">NUC975 Reference Circuit</text>
<text x="190.9" y="200.8">Memory</text>
</g>
<g font-size="3.4" fill="#008000">
<text x="142.1" y="10.2">SP I Flash</text>
<text x="142.2" y="10.1">SPI Flash</text>
<text x="96.2" y="15.9">S PI0</text>
<text x="208.1" y="15.9">S PI1</text>
<text x="202.4" y="90.5">NAND Fl ash</text>
<text x="202.4" y="90.5">NAND Flash</text>
<text x="113.7" y="127.9">S D</text>
</g>
<g font-size="2.9" fill="#000080">
<text x="67.5" y="24.1">R20</text>
<text x="113.4" y="24.1">R21</text>
<text x="122" y="24.1">R22</text>
<text x="130.6" y="24.1">R23</text>
<text x="180.3" y="27">R24</text>
<text x="180.5" y="29.9">10K</text>
<text x="196.6" y="27">R25</text>
<text x="196.6" y="29.9">10K</text>
<text x="208.1" y="24.1">CB22</text>
<text x="208.1" y="27">0.1uF</text>
<text x="228.2" y="27">CT21</text>
<text x="228.2" y="29.9">10uF</text>
<text x="242.5" y="27">R26</text>
<text x="242.5" y="29.9">10K</text>
<text x="67.5" y="32.7">10K</text>
<text x="99.9" y="35.6">U6</text>
<text x="113.4" y="32.7">10K</text>
<text x="122" y="32.7">10K</text>
<text x="130.6" y="32.7">10K</text>
<text x="205.2" y="35.6">U7</text>
<text x="205.2" y="52.8">W55X16</text>
<text x="87.5" y="64.3">W25Q128BV</text>
<text x="116.2" y="64.3">CB23</text>
<text x="133.5" y="64.3">CT22</text>
<text x="116.2" y="70.1">0.1u</text>
<text x="133.5" y="70.1">10u</text>
<text x="236.8" y="93">CB24</text>
<text x="248.3" y="93">CB25</text>
<text x="259.8" y="93">CT23</text>
<text x="236.8" y="98.8">0.1u</text>
<text x="248.3" y="98.8">0.1u</text>
<text x="262.6" y="98.8">10u</text>
<text x="182.3" y="104.5">R27</text>
<text x="193.7" y="104.5">R28</text>
<text x="182.3" y="113.1">10K</text>
<text x="193.7" y="113.1">10K</text>
<text x="50.2" y="130.3">RR1</text>
<text x="86.4" y="130.3">RR2</text>
<text x="50.2" y="136.1">10K</text>
<text x="84.7" y="136.1">10K</text>
<text x="216.7" y="133.2">U8</text>
<text x="216.7" y="136.1">NAND Flash</text>
<text x="110.5" y="138.9">CON4</text>
<text x="110.5" y="141.8">SD Card</text>
<text x="21.5" y="161.9">R29</text>
<text x="30.1" y="161.9">33</text>
<text x="38.8" y="173.4">C10</text>
<text x="38.8" y="176.3">N.C.</text>
<text x="73.2" y="184.9">CT24</text>
<text x="87.5" y="184.9">CB26</text>
<text x="76.1" y="190.6">10u</text>
<text x="87.5" y="190.6">0.1u</text>
</g>
<g font-size="2.6">
<text x="54.3" y="19.6">VDD33</text>
<text x="174.8" y="19.6">VD33</text>
<text x="217.9" y="35.4">VSS</text>
<text x="82.6" y="41.6">15</text>
<text x="82.6" y="38.7">16</text>
<text x="109.6" y="38.7">1</text>
<text x="109.6" y="41.6">2</text>
<text x="201.8" y="38.7">1</text>
<text x="201.8" y="41.6">2</text>
<text x="227.3" y="41.6">7</text>
<text x="227.3" y="38.7">8</text>
<text x="82.6" y="47.4">13</text>
<text x="82.6" y="44.5">14</text>
<text x="109.6" y="44.5">3</text>
<text x="109.6" y="47.4">4</text>
<text x="145.8" y="42.5">VDD33</text>
<text x="201.8" y="44.5">3</text>
<text x="201.8" y="47.4">4</text>
<text x="227.3" y="47.4">5</text>
<text x="227.3" y="44.5">6</text>
<text x="82.6" y="53.1">11</text>
<text x="82.6" y="50.2">12</text>
<text x="109.6" y="50.2">5</text>
<text x="109.6" y="53.1">6</text>
<text x="82.6" y="56">10</text>
<text x="84.1" y="58.8">9</text>
<text x="109.6" y="56">7</text>
<text x="109.6" y="58.8">8</text>
<text x="192" y="55.4">VSS</text>
<text x="74.3" y="66.9">VSS</text>
<text x="3.7" y="76.7">PB[12:6]</text>
<text x="3.7" y="82.4">PD[6:0]</text>
<text x="123.1" y="78.4">VSS VSS</text>
<text x="241.1" y="80.7">VDD33</text>
<text x="3.7" y="88.2">PI[15:1]</text>
<text x="5.5" y="94.2">VDD33</text>
<text x="183.7" y="92.2">VDD33</text>
<text x="5.5" y="99.9">VSS</text>
<text x="223.9" y="97.9">VDD33</text>
<text x="243.7" y="110">VSS</text>
<text x="53.7" y="115.1">VDD33</text>
<text x="198.9" y="119.1">7</text>
<text x="213.8" y="114.2" transform="rotate(-90 213.8 114.2)">1</text>
<text x="216.7" y="114.2" transform="rotate(-90 216.7 114.2)">12</text>
<text x="219.6" y="114.2" transform="rotate(-90 219.6 114.2)">24</text>
<text x="225.3" y="114.2" transform="rotate(-90 225.3 114.2)">34</text>
<text x="228.2" y="114.2" transform="rotate(-90 228.2 114.2)">37</text>
<text x="244.5" y="119.1">29</text>
<text x="58.8" y="125.7" transform="rotate(-90 58.8 125.7)">2</text>
<text x="61.7" y="125.7" transform="rotate(-90 61.7 125.7)">4</text>
<text x="64.6" y="125.7" transform="rotate(-90 64.6 125.7)">6</text>
<text x="67.4" y="125.7" transform="rotate(-90 67.4 125.7)">8</text>
<text x="73.2" y="125.7" transform="rotate(-90 73.2 125.7)">2</text>
<text x="76.1" y="125.7" transform="rotate(-90 76.1 125.7)">4</text>
<text x="78.9" y="125.7" transform="rotate(-90 78.9 125.7)">6</text>
<text x="81.8" y="125.7" transform="rotate(-90 81.8 125.7)">8</text>
<text x="198.9" y="122">8</text>
<text x="198.9" y="124.9">9</text>
<text x="244.5" y="122">30</text>
<text x="244.5" y="124.9">31</text>
<text x="197.5" y="127.7">16</text>
<text x="197.5" y="130.6">17</text>
<text x="244.5" y="127.7">32</text>
<text x="244.5" y="130.6">41</text>
<text x="126" y="132.4">VSS</text>
<text x="197.5" y="133.5">18</text>
<text x="197.5" y="136.3">19</text>
<text x="244.5" y="133.5">42</text>
<text x="244.5" y="136.3">43</text>
<text x="58.8" y="142.7" transform="rotate(-90 58.8 142.7)">1</text>
<text x="61.7" y="142.7" transform="rotate(-90 61.7 142.7)">3</text>
<text x="64.6" y="142.7" transform="rotate(-90 64.6 142.7)">5</text>
<text x="67.4" y="142.7" transform="rotate(-90 67.4 142.7)">7</text>
<text x="73.2" y="142.7" transform="rotate(-90 73.2 142.7)">1</text>
<text x="76.1" y="142.7" transform="rotate(-90 76.1 142.7)">3</text>
<text x="78.9" y="142.7" transform="rotate(-90 78.9 142.7)">5</text>
<text x="81.8" y="142.7" transform="rotate(-90 81.8 142.7)">7</text>
<text x="127.7" y="140.1" transform="rotate(-90 127.7 140.1)">14</text>
<text x="244.5" y="139.2">44</text>
<text x="105.6" y="144.9">10</text>
<text x="107.1" y="153.6">1</text>
<text x="107.1" y="150.7">9</text>
<text x="213.8" y="154.1" transform="rotate(-90 213.8 154.1)">2</text>
<text x="216.7" y="155.6" transform="rotate(-90 216.7 155.6)">13</text>
<text x="219.6" y="155.6" transform="rotate(-90 219.6 155.6)">23</text>
<text x="225.3" y="155.6" transform="rotate(-90 225.3 155.6)">25</text>
<text x="228.2" y="155.6" transform="rotate(-90 228.2 155.6)">36</text>
<text x="231.1" y="155.6" transform="rotate(-90 231.1 155.6)">48</text>
<text x="107.1" y="159.3">3</text>
<text x="107.1" y="156.4">2</text>
<text x="67.5" y="162.8">VDD33</text>
<text x="107.1" y="167.9">6</text>
<text x="107.1" y="165">5</text>
<text x="107.1" y="162.2">4</text>
<text x="212.1" y="167.4">VSS</text>
<text x="107.1" y="173.6">8</text>
<text x="107.1" y="170.8">7</text>
<text x="105.6" y="179.4">11</text>
<text x="34.2" y="184.6">VSS</text>
<text x="105.6" y="182.3">12</text>
<text x="97.3" y="190.3">VSS</text>
<text x="127.7" y="190" transform="rotate(-90 127.7 190)">13</text>
<text x="173.7" y="187.5">Title</text>
<text x="126" y="196.1">VSS</text>
<text x="173.7" y="196.1">Size</text>
<text x="185.1" y="196.1">Document Number</text>
<text x="268.5" y="196.1">Rev</text>
<text x="80.1" y="199">VSS VSS</text>
<text x="271.2" y="199">1.0</text>
<text x="173.7" y="204.7">Date:</text>
<text x="231.1" y="204.7">Sheet</text>
<text x="254.2" y="204.7">of</text>
</g>
<g font-size="2.6" fill="#f00">
<text x="13.5" y="35.3">PB6</text>
<text x="27.8" y="35.3">SPI0_CS</text>
<text x="13.5" y="38.2">PB12</text>
<text x="27.8" y="38.2">SPI1_CS</text>
<text x="59.4" y="41.1">SPIDo/D0</text>
<text x="59.4" y="38.2">SPICLK</text>
<text x="139.8" y="38.2">SPIHld/D3</text>
<text x="174.2" y="38.2">SPI1_CS</text>
<text x="174.2" y="41.1">SPIDi/D1</text>
<text x="13.5" y="43.9">PB7</text>
<text x="13.5" y="46.8">PB8</text>
<text x="27.8" y="43.9">SPICLK</text>
<text x="27.8" y="46.8">SPIDo/D0</text>
<text x="243.1" y="43.9">SPICLK</text>
<text x="243.1" y="46.8">SPIDo/D0</text>
<text x="13.5" y="49.7">PB9</text>
<text x="13.5" y="52.5">PB10</text>
<text x="27.8" y="52.5">SPIWp/D2</text>
<text x="27.8" y="49.7">SPIDi/D1</text>
<text x="13.5" y="55.4">PB11</text>
<text x="27.8" y="55.4">SPIHld/D3</text>
<text x="59.4" y="58.3">SPIWp/D2</text>
<text x="139.8" y="58.3">SPIDi/D1</text>
<text x="139.8" y="55.4">SPI0_CS</text>
<text x="31.1" y="75.2">PB[12:6]</text>
<text x="31" y="80.9">PD[6:0]</text>
<text x="31" y="86.7">PI[15:1]</text>
<text x="30.7" y="92.7">VDD33</text>
<text x="122.6" y="92.7">PI1</text>
<text x="122.6" y="95.6">PI2</text>
<text x="136.9" y="92.7">N_CS0</text>
<text x="137" y="95.6">N_WP</text>
<text x="151.3" y="92.7">PI8</text>
<text x="151.3" y="95.6">PI9</text>
<text x="165.6" y="92.7">N_D0</text>
<text x="165.6" y="95.6">N_D1</text>
<text x="30.7" y="98.5">VSS</text>
<text x="122.6" y="98.5">PI3</text>
<text x="122.6" y="101.3">PI4</text>
<text x="136.9" y="98.5">N_ALE</text>
<text x="136.9" y="101.3">N_CLE</text>
<text x="151.3" y="98.5">PI10</text>
<text x="151.3" y="101.3">PI11</text>
<text x="165.6" y="98.5">N_D2</text>
<text x="165.6" y="101.3">N_D3</text>
<text x="122.6" y="107.1">PI6</text>
<text x="122.6" y="104.2">PI5</text>
<text x="136.9" y="107.1">N_RE</text>
<text x="137" y="104.2">N_WE</text>
<text x="151.3" y="107.1">PI13</text>
<text x="151.3" y="104.2">PI12</text>
<text x="165.6" y="107.1">N_D5</text>
<text x="165.6" y="104.2">N_D4</text>
<text x="122.6" y="109.9">PI7</text>
<text x="137" y="109.9">N_R/B0</text>
<text x="151.3" y="109.9">PI14</text>
<text x="151.3" y="112.8">PI15</text>
<text x="165.6" y="109.9">N_D6</text>
<text x="165.6" y="112.8">N_D7</text>
<text x="174.3" y="118.5">N_R/B0</text>
<text x="251.7" y="118.5">N_D0</text>
<text x="174.2" y="124.3">N_CS0</text>
<text x="174.2" y="121.4">N_RE</text>
<text x="251.7" y="124.3">N_D2</text>
<text x="251.7" y="121.4">N_D1</text>
<text x="174.2" y="130">N_ALE</text>
<text x="174.2" y="127.2">N_CLE</text>
<text x="251.7" y="130">N_D4</text>
<text x="251.7" y="127.2">N_D3</text>
<text x="7.8" y="132.9">PD0</text>
<text x="7.8" y="135.8">PD1</text>
<text x="19.2" y="132.9">SDCmd</text>
<text x="19.2" y="135.8">SDCLK</text>
<text x="174.3" y="132.9">N_WE</text>
<text x="174.3" y="135.8">N_WP</text>
<text x="251.7" y="135.8">N_D6</text>
<text x="251.7" y="132.9">N_D5</text>
<text x="7.8" y="138.6">PD2</text>
<text x="7.8" y="141.5">PD3</text>
<text x="19.2" y="138.6">SDD0</text>
<text x="19.2" y="141.5">SDD1</text>
<text x="251.7" y="138.6">N_D7</text>
<text x="7.8" y="147.3">PD5</text>
<text x="7.8" y="144.4">PD4</text>
<text x="19.2" y="144.4">SDD2</text>
<text x="19.2" y="147.3">SDD3</text>
<text x="47.9" y="144.4">SDCd</text>
<text x="7.8" y="150.1">PD6</text>
<text x="19.2" y="150.1">SDCd</text>
<text x="47.9" y="150.1">SDD2</text>
<text x="47.9" y="153">SDD3</text>
<text x="47.9" y="155.9">SDCmd</text>
<text x="7.8" y="164.5">SDCLK</text>
<text x="47.9" y="170.2">SDD0</text>
<text x="47.9" y="173.1">SDD1</text>
</g>
<g font-size="2.6" fill="#004080">
<text x="89" y="39.9">CLK</text>
<text x="98.2" y="39.9">Hld/D3</text>
<text x="206.7" y="39.9">/CS</text>
<text x="218.4" y="39.9">VCC</text>
<text x="89" y="45.7">NC</text>
<text x="89" y="42.8">Di/D0</text>
<text x="100.7" y="42.8">VCC</text>
<text x="101.6" y="45.7">/Rst</text>
<text x="206.7" y="42.8">Do/D1</text>
<text x="206.7" y="45.7">Wp/D2</text>
<text x="215.9" y="42.8">Hld/D3</text>
<text x="218.8" y="45.7">CLK</text>
<text x="89" y="51.4">NC</text>
<text x="89" y="48.5">NC</text>
<text x="102.4" y="48.5">NC</text>
<text x="102.4" y="51.4">NC</text>
<text x="206.7" y="48.5">GND</text>
<text x="217.4" y="48.5">Di/D0</text>
<text x="89" y="57.1">GND</text>
<text x="89" y="54.3">NC</text>
<text x="102.4" y="54.3">NC</text>
<text x="102.6" y="57.1">CS</text>
<text x="89" y="60">Wp/D2</text>
<text x="98.8" y="60">Do/D1</text>
<text x="203.8" y="120.3">R/B1</text>
<text x="203.8" y="123.2">RE</text>
<text x="215" y="123.2" transform="rotate(-90 215 123.2)">VCC</text>
<text x="217.9" y="123.2" transform="rotate(-90 217.9 123.2)">VCC</text>
<text x="220.8" y="123.2" transform="rotate(-90 220.8 123.2)">VCC</text>
<text x="226.5" y="123.2" transform="rotate(-90 226.5 123.2)">VCC</text>
<text x="229.4" y="123.2" transform="rotate(-90 229.4 123.2)">VCC</text>
<text x="236.2" y="120.3">I/O0</text>
<text x="236.2" y="123.2">I/O1</text>
<text x="203.8" y="126">CE1</text>
<text x="203.8" y="128.9">CLE</text>
<text x="203.8" y="131.8">ALE</text>
<text x="236.2" y="126">I/O2</text>
<text x="236.2" y="128.9">I/O3</text>
<text x="236.2" y="131.8">I/O4</text>
<text x="203.8" y="134.6">WE</text>
<text x="203.8" y="137.5">WP</text>
<text x="236.2" y="134.6">I/O5</text>
<text x="236.2" y="137.5">I/O6</text>
<text x="236.2" y="140.4">I/O7</text>
<text x="111.9" y="146.1">CD#</text>
<text x="215" y="149.3" transform="rotate(-90 215 149.3)">VSS</text>
<text x="217.9" y="149.3" transform="rotate(-90 217.9 149.3)">VSS</text>
<text x="220.8" y="149.3" transform="rotate(-90 220.8 149.3)">VSS</text>
<text x="226.5" y="149.3" transform="rotate(-90 226.5 149.3)">VSS</text>
<text x="229.4" y="149.3" transform="rotate(-90 229.4 149.3)">VSS</text>
<text x="232.3" y="149.3" transform="rotate(-90 232.3 149.3)">VSS</text>
<text x="111.9" y="154.7">DAT3</text>
<text x="111.9" y="151.9">DAT2</text>
<text x="128.9" y="150.7" transform="rotate(-90 128.9 150.7)">HOLD</text>
<text x="111.9" y="160.5">VSS</text>
<text x="111.9" y="157.6">CMD</text>
<text x="111.9" y="166.2">CLK</text>
<text x="111.9" y="163.3">VDD</text>
<text x="111.9" y="172">DAT0</text>
<text x="111.9" y="169.1">VSS</text>
<text x="111.9" y="174.8">DAT1</text>
<text x="111.9" y="180.6">WP</text>
<text x="111.9" y="183.4">GND</text>
<text x="128.9" y="183.7" transform="rotate(-90 128.9 183.7)">HOLD</text>
</g>
<g font-size="2.3">
<text x="176.5" y="198.7">A</text>
<text x="185.4" y="204.4">Monday, January 09, 2017</text>
<text x="245.4" y="204.4">6</text>
<text x="262.3" y="204.4">10</text>
</g>
<g font-size="1">
<text x="29" y="1.1">5</text>
<text x="84.1" y="1.1">4</text>
<text x="139.2" y="1.1">3</text>
<text x="194.3" y="1.1">2</text>
<text x="249.4" y="1.1">1</text>
<text x=".4" y="27.8">D</text>
<text x="277.3" y="27.8">D</text>
<text x=".4" y="78.8">C</text>
<text x="277.3" y="78.8">C</text>
<text x=".4" y="129.7">B</text>
<text x="277.3" y="129.7">B</text>
<text x=".4" y="180.7">A</text>
<text x="277.3" y="180.7">A</text>
<text x="29" y="206.3">5</text>
<text x="84.1" y="206.3">4</text>
<text x="139.2" y="206.3">3</text>
<text x="194.3" y="206.3">2</text>
<text x="249.4" y="206.3">1</text>
</g>
</svg>
